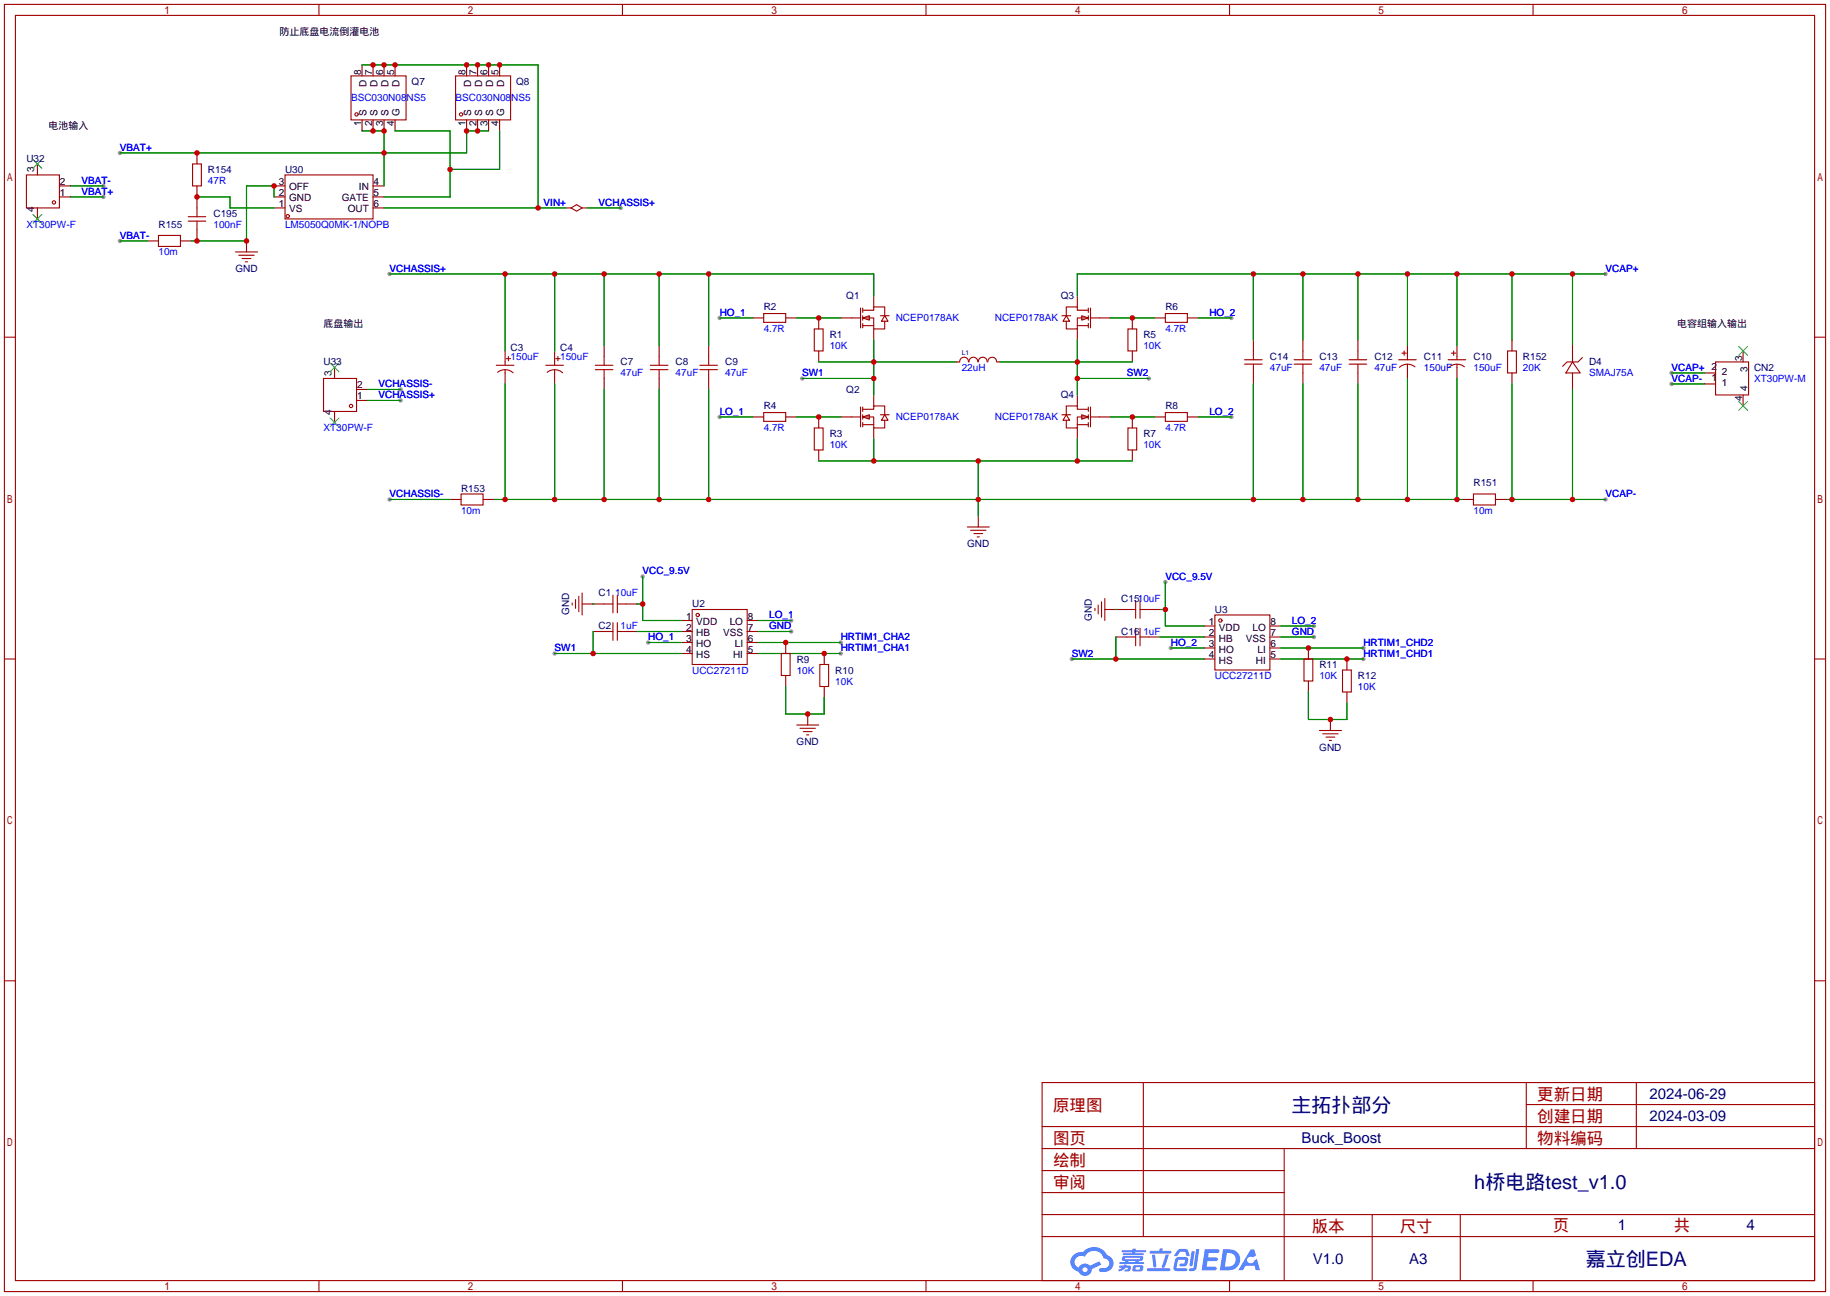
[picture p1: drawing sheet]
<svg xmlns="http://www.w3.org/2000/svg" width="422mm" height="299mm" viewBox="0 0 422 299" stroke-linecap="round" stroke-linejoin="round" font-family="sans-serif">
<g fill="#999">
<circle cx="148.3" cy="133.1" r=".51"/>
<circle cx="149.6" cy="148.3" r=".51"/>
<circle cx="182.6" cy="143.3" r=".51"/>
<circle cx="194.1" cy="148.3" r=".51"/>
<circle cx="194.1" cy="150.9" r=".51"/>
<circle cx="182.6" cy="145.8" r=".51"/>
<circle cx="269" cy="134.4" r=".51"/>
<circle cx="270.3" cy="149.6" r=".51"/>
<circle cx="303.3" cy="144.5" r=".51"/>
<circle cx="314.7" cy="149.6" r=".51"/>
<circle cx="314.7" cy="152.1" r=".51"/>
<circle cx="303.3" cy="147.1" r=".51"/>
<circle cx="166.1" cy="73.4" r=".51"/>
<circle cx="166.1" cy="96.3" r=".51"/>
<circle cx="284.2" cy="73.4" r=".51"/>
<circle cx="284.2" cy="96.3" r=".51"/>
<circle cx="370.6" cy="63.2" r=".51"/>
<circle cx="185.2" cy="87.4" r=".51"/>
<circle cx="265.2" cy="87.4" r=".51"/>
<circle cx="128" cy="150.9" r=".51"/>
<circle cx="247.4" cy="152.1" r=".51"/>
<circle cx="370.6" cy="115.3" r=".51"/>
<circle cx="27.7" cy="35.3" r=".51"/>
<circle cx="27.7" cy="55.6" r=".51"/>
<circle cx="23.9" cy="42.9" r=".51"/>
<circle cx="23.9" cy="45.5" r=".51"/>
<circle cx="143.3" cy="48" r=".51"/>
<circle cx="89.9" cy="63.2" r=".51"/>
<circle cx="89.9" cy="115.3" r=".51"/>
<circle cx="92.5" cy="92.5" r=".51"/>
<circle cx="92.5" cy="89.9" r=".51"/>
<circle cx="385.8" cy="86.1" r=".51"/>
<circle cx="385.8" cy="88.6" r=".51"/>
</g>
<g fill="none" stroke="#a10000" stroke-width=".25">
<path d="M1 1h420.4v297.2h-420.4zM3.6 3.6h415.2v292.1h-415.2zM73.6 1v2.6M143.7 1v2.6M213.7 1v2.6M283.8 1v2.6M353.9 1v2.6M1 77.9h2.6M418.8 77.9h2.6M1 152.1h2.6M418.8 152.1h2.6M1 226.4h2.6"/>
<path d="M418.8 226.4h2.6M240.5 249.9h178.3v45.8h-178.3zM263.9 249.9v35.6M352.3 249.9v15.3M352.3 255h66.5M377.7 249.9v15.3M240.5 270.3h55.9M240.5 265.2h178.3M240.5 275.3h55.9M240.5 260.1h178.3M296.4 265.2v30.5M73.6 295.7v2.5"/>
<path d="M143.7 295.7v2.5M213.7 295.7v2.5M240.5 285.5h178.3M240.5 280.4h178.3M283.8 295.7v2.5M316.7 280.4v15.3M337.1 280.4v15.3M353.9 295.7v2.5"/>
</g>
<g fill="#5487ff">
<path d="M278.1 288.4h2.7a.48 .48 0 0 1 .7 .4 .48 .48 0 0 1-.7 .5h-1.8l-.2 1h1.9a.43 .43 0 0 1 .4 .5 .43 .43 0 0 1-.5 .4h-1.9l-.2 1.2h1.7a.45 .45 0 0 1 .6 .2 .45 .45 0 0 1-.2 .6l-3.2 .1z"/>
<path d="M288.7 288.5h.8l.4 1.4-.7 .4a.84 .84 0 0 0-1.2 .2 .84 .84 0 0 0 .3 1.2 .84 .84 0 0 0 1.1-.4l.1-.3 .6-.3 .7 2.5h-.9l-.3-1h-2.1l-.6 1h-1.1z"/>
<path d="M275.1 288.9h.7l-.5 3.2a.36 .36 0 0 1-.4 .3 .36 .36 0 0 1-.3-.4z"/>
<path d="M276.1 288.4h.7l-.6 4.3a1.13 1.13 0 0 1-1.8 .6l.2-.4 .7-.1 .2-.2z"/>
<path d="M271.8 288.7l.6-.3 1-.1a.77 .77 0 0 1 .9 .6l.3 .9-.2 .2h-.5l-.3-.9-.2-.1h-1l-.7 1h-.6z"/>
<path d="M271.4 290.5l.5-.3h1.7a.81 .81 0 0 1 .7 .5 .81 .81 0 0 1-.2 .9 .81 .81 0 0 1-.9 .8h-.7a.32 .32 0 0 1-.3-.4 .32 .32 0 0 1 .4-.3h.7l.3-.9-1.7 .1-.3 1.9h2.2a.32 .32 0 0 1 .3 .4 .32 .32 0 0 1-.4 .3h-2.3l-.4-.4-.1-.5z"/>
<path d="M264.8 292.8h5a.33 .33 0 0 1 .4 .4 .33 .33 0 0 1-.4 .3h-4.9l-.1-.2z"/>
<path d="M269.1 289.6h.7l-.6 2.1a.98 .98 0 0 1-.8 1l-.3-.3z"/>
<path d="M265.9 289.7h.7l.3 2.6a.34 .34 0 0 1-.3 .3 .34 .34 0 0 1-.4-.2z"/>
<path d="M265.4 288.8h2.2l.2-.6h.6l-.1 .6h1.8a.32 .32 0 0 1 .3 .3 .32 .32 0 0 1-.4 .3h-4.5l-.1-.1z"/>
<path d="M258.4 292.2h.9l.1-.2h.7l-.1 .2h.9l.1 .2-.1 .9-1.3 .2v-.4h.6l.1-.4a.68 .68 0 0 0-.9 .4l-1.1 .5-.2-.5 1-.4h-.8z"/>
<path d="M259 288.6h2.4l.1-.3h.7l-.1 .3h2.2l.3 .3-.3 .2h-2.2l-.1 .3h1.8l.2 .2-.2 .2h-4.5l-.1-.4h2l.1-.3h-2.3l-.1-.1z"/>
<path d="M282.3 288.4l-.7 4.9h1.6a2.5 2.5 0 0 0 3.1-2.5 2.5 2.5 0 0 0-3.1-2.4zM283.2 289.3a1.65 1.65 0 0 1 2 1.7 1.65 1.65 0 0 1-2.2 1.4h-.3z"/>
<path d="M259.1 290.2l-.1 .7 .6 .2 .1 .3h-1.3l.1 .4h5.4l.2-.2-.2-.2h-1.2l.2-.3a.7 .7 0 0 0 .8-.2 .7 .7 0 0 0 0-.9h-4.1zM259.7 290.4l3.5 .1-.2 .3h-3.2zM260.4 291.1h1.7l-.2 .3h-1.4z"/>
<path d="M261.6 292.3a1.05 1.05 0 0 0-.1 1.2 2.91 2.91 0 0 0 2.2-.2 .98 .98 0 0 0 0-1.1l-1.6-.1zM262.2 292.6h.8l.1 .3-.2 .2h-.8z"/>
<path d="M247.8 289.7a2.23 2.23 0 0 0-.6 2.3 2.23 2.23 0 0 0 1.8 1.6 1.58 1.58 0 0 0 1.7 1 1.58 1.58 0 0 0 1.3-1.6l2.2-1-.5-.8-2.1 1a1.65 1.65 0 0 0-2.6 .5 1.47 1.47 0 0 1-.8-2.1 1.47 1.47 0 0 1 2.2-.4 2.3 2.3 0 0 1 2.3-1.4 2.3 2.3 0 0 1 2.1 1.8 1.12 1.12 0 0 1 1.3 1 1.12 1.12 0 0 1-1.2 1.2h-.7a.45 .45 0 0 0-.5 .3 .45 .45 0 0 0 .4 .6 2.21 2.21 0 0 0 2.2-.6 2.21 2.21 0 0 0 .5-2.3 2.13 2.13 0 0 0-1.3-1 3.3 3.3 0 0 0-5.5-.7l-1.2 .1zM249.9 293.2a.57 .57 0 0 1 1.1 0 .57 .57 0 0 1-1.1 0z"/>
</g>
<g fill="none" stroke="#a10000" stroke-width=".25">
<path d="M81 17.5h12.7v10.2h-12.7zM105.2 17.5h12.7v10.2h-12.7zM44.4 37.8h2.1v5.1h-2.1zM6.1 40.4h7.6v7.6h-7.6zM36.6 54.4h5.1v2.5h-5.1zM43.4 51.1h4.1M43.4 50h4.1M45.5 48v2M45.5 51.1v2M54.4 58.2h5M55.1 58.9h3.6M55.9 59.7h2"/>
<path d="M65.8 40.4h20.3v10.1h-20.3zM131.8 48l1.3-.8 1.3 .8-1.3 .8zM56.6 60.5h.5M176.3 72.4h5.1v2h-5.1zM188 75.9h2v5.1h-2zM196.6 73.4h2M198.6 71.1v4.6M199.1 73.4l1.6-.5v1zM199.1 71.6h2.6v-.7h2.5v2M199.1 73.4h2.6v2.5h2.5v-1.7M199.1 75.2h2.6M199.1 71.1v1"/>
<path d="M199.1 72.9v1M199.1 74.7v1M203.2 72.9h2M204.2 72.9l.8 1.3h-1.5zM245.1 72.9h2M246.1 72.9l.8 1.3h-1.5zM248.7 75.2h2.5M249.7 72.9l1.5 .5-1.5 .5zM251.2 71.6h-2.5v-.7h-2.6v2M251.2 73.4h-2.5v2.5h-2.6v-1.7M251.2 71.1v1M251.2 72.9v1"/>
<path d="M251.2 74.7v1M251.7 73.4h2M251.7 71.1v4.6M260.3 75.9h2.1v5.1h-2.1zM269 72.4h5.1v2h-5.1zM74.7 87.4h7.6v7.6h-7.6zM114.6 84.3h4M114.9 86a2.74 2.74 0 0 1 3.5 .1M116.6 83.6v.7M116.6 85.3v.8M116.8 82.8h1.1M117.3 82.3v1"/>
<path d="M126 84.3h4M126.3 86a2.74 2.74 0 0 1 3.6 .1M128 83.6v.7M128 85.3v.8M128.3 82.8h1M128.8 82.3v1M137.4 84.3h4.1M137.4 85.3h4.1M139.4 82.3v2M139.4 85.3v2.1M150.1 84.3h4.1M150.1 85.3h4.1"/>
<path d="M152.1 82.3v2M152.1 85.3v2.1M161.5 84.3h4.1M161.5 85.3h4.1M163.6 82.3v2M163.6 85.3v2.1M176.3 95.2h5.1v2.1h-5.1zM188 98.8h2v5.1h-2zM196.6 96.3h2M198.6 94v4.6M199.1 96.3l1.6-.5v1zM199.1 94.5h2.6v-.8h2.5v2.1"/>
<path d="M199.1 96.3h2.6v2.5h2.5v-1.8M199.1 94v1M199.1 95.8v1M199.1 97.5v1.1M199.1 98h2.6M203.2 95.8h2M204.2 95.8l.8 1.2h-1.5zM221.5 83.6a1.01 1.01 0 0 1 1-1.1 1.01 1.01 0 0 1 1 1.1M223.7 83.6a1.01 1.01 0 0 1 1-1.1 1.01 1.01 0 0 1 1 1.1M225.8 83.6a1.01 1.01 0 0 1 1-1.1 1.01 1.01 0 0 1 1 1.1M228 83.6a1.01 1.01 0 0 1 1-1.1 1.01 1.01 0 0 1 1 1.1M245.1 95.8h2"/>
<path d="M246.1 95.8l.8 1.2h-1.5zM248.7 98h2.5M249.7 95.8l1.5 .5-1.5 .5zM251.2 94.5h-2.5v-.8h-2.6v2.1M251.2 96.3h-2.5v2.5h-2.6v-1.8M251.2 94v1M251.2 95.8v1M251.2 97.5v1.1M251.7 96.3h2M251.7 94v4.6M260.3 98.8h2.1v5.1h-2.1zM269 95.2h5.1v2.1h-5.1z"/>
<path d="M287.3 83.1h4M287.3 84.1h4M289.3 81v2.1M289.3 84.1v2M298.7 83.1h4.1M298.7 84.1h4.1M300.7 81v2.1M300.7 84.1v2M311.4 83.1h4.1M311.4 84.1h4.1M313.4 81v2.1M313.4 84.1v2"/>
<path d="M322.8 83.1h4.1M323.6 81.5h1M324.1 81v1M324.9 82.3v.8M324.9 84.1v.7M326.6 84.7a2.74 2.74 0 0 0-3.6 .1M334.3 83.1h4M335 81.5h1M335.5 81v1M336.3 82.3v.8M336.3 84.1v.7M338 84.7a2.74 2.74 0 0 0-3.6 .1"/>
<path d="M348 81h2v5.1h-2zM363 83.6l1.7 2.5h-3.3zM365.3 82.6l-1.1 1h-2.5l-1 1M396 83.6h7.6v7.6h-7.6zM106.4 114h5.1v2.6h-5.1zM340.1 114h5.1v2.6h-5.1zM132.1 139.2v.5M132.8 138.4v2.1M133.6 137.7v3.5M134.4 136.9v5.1M139.4 139.4h2.1M141.5 137.4v4.1"/>
<path d="M142.5 139.4h2M142.5 137.4v4.1M223.3 121.7h5M224 122.4h3.6M224.8 123.2h2M225.6 124h.5M253.5 139.7v2M254.3 138.9v3.6M255 138.2v5.1M262.1 138.7v4M263.1 138.7v4M139.4 145.8h2.1"/>
<path d="M141.5 143.8v4M142.5 143.8v4M142.5 145.8h2M159.8 140.7h12.7v12.7h-12.7zM180.3 150.9h2.1v5.1h-2.1zM189.2 153.4h2.1v5.1h-2.1zM252.7 140.5v.5M260.1 140.7h2M260.1 147.1h2M262.1 145v4.1M263.1 140.7h2.1M263.1 145v4.1"/>
<path d="M263.1 147.1h2.1M280.4 142h12.7v12.7h-12.7zM301 152.1h2v5.1h-2zM309.9 154.7h2v5.1h-2zM183.9 167.4h5.1M184.7 168.1h3.5M185.4 168.9h2.1M186.2 169.7h.5M304.5 168.7h5.1M305.3 169.4h3.6M306.1 170.2h2M306.8 170.9h.5"/>
<circle cx="82.3" cy="26.4" r=".38"/>
<circle cx="106.4" cy="26.4" r=".38"/>
<circle cx="12.4" cy="46.7" r=".38"/>
<circle cx="66.4" cy="49.9" r=".38"/>
<circle cx="81" cy="93.7" r=".38"/>
<circle cx="161" cy="142" r=".38"/>
<circle cx="281.7" cy="143.3" r=".38"/>
</g>
<g fill="none" stroke="#870000" stroke-width=".25">
<path d="M83.6 15v2.5M86.1 15v2.5M88.6 15v2.5M91.2 15v2.5M107.7 15v2.5M110.2 15v2.5M112.8 15v2.5M115.3 15v2.5M8.6 37.8v2.6M45.5 35.3v2.5M83.6 27.7v2.5M86.1 27.7v2.5"/>
<path d="M88.6 27.7v2.5M91.2 27.7v2.5M107.7 27.7v2.5M110.2 27.7v2.5M112.8 27.7v2.5M115.3 27.7v2.5M8.6 48v2.5M13.7 45.5h2.6M13.7 42.9h2.6M34 55.6h2.6M41.7 55.6h2.5M45.5 42.9v5.1"/>
<path d="M45.5 53.1v2.5M56.9 55.6v2.6M63.2 48h2.6M63.2 45.5h2.6M63.2 42.9h2.6M86.1 48h2.5M86.1 45.5h2.5M86.1 42.9h2.5M130.6 48h1.2M134.4 48h1.2M139.4 79.8v2.5M152.1 79.8v2.5"/>
<path d="M163.6 79.8v2.5M173.7 73.4h2.6M181.4 73.4h2.5M189 73.4v2.5M194.1 73.4h2.5M201.7 68.3v2.6M201.7 75.9v2.6M248.7 68.3v2.6M248.7 75.9v2.6M253.7 73.4h2.6M261.4 73.4v2.5M266.4 73.4h2.6"/>
<path d="M274.1 73.4h2.5M289.3 78.5v2.5M300.7 78.5v2.5M313.4 78.5v2.5M324.9 79.8v2.5M336.3 79.8v2.5M349 78.5v2.5M363 79.8v3.8M77.2 84.8v2.6M77.2 95v2.5M82.3 92.5h2.5M82.3 89.9h2.5"/>
<path d="M116.6 81v2.6M116.6 86.1v2.5M128 81v2.6M128 86.1v2.5M139.4 87.4v2.5M152.1 87.4v2.5M163.6 87.4v2.5M173.7 96.3h2.6M181.4 96.3h2.5M189 81v2.6M189 96.3v2.5M194.1 96.3h2.5"/>
<path d="M201.7 91.2v2.5M201.7 98.8v2.5M220.7 83.6h.8M230.1 83.6h.8M248.7 91.2v2.5M248.7 98.8v2.5M253.7 96.3h2.6M261.4 81v2.6M261.4 96.3v2.5M266.4 96.3h2.6M274.1 96.3h2.5M289.3 86.1v2.5"/>
<path d="M300.7 86.1v2.5M313.4 86.1v2.5M324.9 84.8v2.6M336.3 84.8v2.6M349 86.1v2.5M363 86.1v3.8M393.4 88.6h2.6M393.4 86.1h2.6M402.3 81v2.6M402.3 91.2v2.5M103.9 115.3h2.5M111.5 115.3h2.5"/>
<path d="M189 103.9v2.5M225.8 119.1v2.6M261.4 103.9v2.5M337.6 115.3h2.5M345.2 115.3h2.5M134.4 139.4h5M144.5 139.4h2.6M136.9 145.8h2.5M144.5 145.8h2.6M157.2 143.3h2.6M157.2 145.8h2.6M157.2 148.3h2.6"/>
<path d="M157.2 150.9h2.6M172.5 143.3h2.5M172.5 145.8h2.5M172.5 148.3h2.5M172.5 150.9h2.5M181.4 148.3v2.6M181.4 156v2.5M190.2 150.9v2.5M190.2 158.5v2.5M255 140.7h5.1M257.6 147.1h2.5M265.2 147.1h2.5"/>
<path d="M265.2 140.7h2.5M277.9 144.5h2.5M277.9 147.1h2.5M277.9 149.6h2.5M277.9 152.1h2.5M293.1 144.5h2.6M293.1 147.1h2.6M293.1 149.6h2.6M293.1 152.1h2.6M302 149.6v2.5M302 157.2v2.6M310.9 152.1v2.6"/>
<path d="M310.9 159.8v2.5M186.4 164.8v2.6M307.1 166.1v2.6"/>
</g>
<g fill="none" stroke="#008700" stroke-width=".25">
<path d="M83.6 15h40.6v33M83.6 30.2h5v12.7M91.2 30.2h12.7v15.3h-15.3M112.8 30.2h-5.1v5.1h-80M115.3 30.2v8.9h-11.4M16.3 45.5h7.6M16.3 42.9h7.6M27.7 55.6h6.3M45.5 45.5h7.6v2.5h10.1M63.2 45.5v-2.6h-6.3v12.7h-12.7M88.6 48h42M135.6 48h7.7"/>
<path d="M89.9 63.2h111.8v5.1M116.6 63.2v17.8M128 63.2v17.8M139.4 63.2v16.6M152.1 63.2v16.6M163.6 63.2v16.6M166.1 73.4h7.6M183.9 73.4h10.2M201.7 78.5v12.7M248.7 78.5v12.7M256.3 73.4h10.1M276.6 73.4h7.6"/>
<path d="M289.3 63.2v15.3M300.7 63.2v15.3M313.4 63.2v15.3M324.9 63.2v16.6M336.3 63.2v16.6M349 63.2v15.3M363 63.2v16.6M370.6 63.2h-121.9v5.1M84.8 92.5h7.7M84.8 89.9h7.7M116.6 88.6v26.7M128 88.6v26.7"/>
<path d="M139.4 89.9v25.4M152.1 89.9v25.4M163.6 89.9v25.4M166.1 96.3h7.6M183.9 96.3h10.2M185.2 87.4h16.5M189 83.6h31.7M230.9 83.6h30.5M248.7 87.4h16.5M256.3 96.3h10.1M276.6 96.3h7.6M289.3 88.6v26.7"/>
<path d="M300.7 88.6v26.7M313.4 88.6v26.7M324.9 87.4v27.9M336.3 87.4v27.9M349 88.6v26.7M363 89.9v25.4M385.8 86.1h7.6M385.8 88.6h7.6M89.9 115.3h14M114 115.3h223.6M189 106.4h72.4M201.7 101.3v5.1"/>
<path d="M225.8 106.4v12.7M248.7 101.3v5.1M347.7 115.3h22.9M136.9 139.4h.1M147.1 139.4h1.2M148.3 133.1v10.2h8.9M269 134.4v10.1h8.9M128 150.9h29.2M136.9 145.8v5.1M147.1 145.8h10.1M149.6 148.3h7.6M175 143.3h7.6"/>
<path d="M175 145.8h7.6M175 148.3h19.1M175 150.9h19.1M181.4 158.5v6.3h8.8v-3.8M247.4 152.1h30.5M257.6 140.7h.1M257.6 147.1v5M267.7 140.7h1.3M267.7 147.1h10.2M270.3 149.6h7.6M295.7 144.5h7.6M295.7 147.1h7.6"/>
<path d="M295.7 149.6h19M295.7 152.1h19M302 159.8v6.3h8.9v-3.8"/>
</g>
<path d="M7.6 36.8l2.1 2.1M9.7 36.8l-2.1 2.1M7.6 49.5l2.1 2.1M9.7 49.5l-2.1 2.1M76.2 83.8l2 2.1M76.2 96.5l2 2.1M78.2 83.8l-2 2.1M78.2 96.5l-2 2.1M401.3 80l2.1 2M401.3 92.7l2.1 2M403.4 80l-2.1 2M403.4 92.7l-2.1 2" fill="none" stroke="#3c3" stroke-width=".25"/>
<g fill="#c00">
<circle cx="148.3" cy="139.4" r=".63"/>
<circle cx="189" cy="73.4" r=".63"/>
<circle cx="189" cy="96.3" r=".63"/>
<circle cx="261.4" cy="73.4" r=".63"/>
<circle cx="261.4" cy="96.3" r=".63"/>
<circle cx="181.4" cy="148.3" r=".63"/>
<circle cx="190.2" cy="150.9" r=".63"/>
<circle cx="186.4" cy="164.8" r=".63"/>
<circle cx="269" cy="140.7" r=".63"/>
<circle cx="302" cy="149.6" r=".63"/>
<circle cx="310.9" cy="152.1" r=".63"/>
<circle cx="307.1" cy="166.1" r=".63"/>
<circle cx="349" cy="63.2" r=".63"/>
<circle cx="336.3" cy="63.2" r=".63"/>
<circle cx="363" cy="63.2" r=".63"/>
<circle cx="289.3" cy="63.2" r=".63"/>
<circle cx="300.7" cy="63.2" r=".63"/>
<circle cx="313.4" cy="63.2" r=".63"/>
<circle cx="324.9" cy="63.2" r=".63"/>
<circle cx="201.7" cy="87.4" r=".63"/>
<circle cx="201.7" cy="83.6" r=".63"/>
<circle cx="248.7" cy="87.4" r=".63"/>
<circle cx="248.7" cy="83.6" r=".63"/>
<circle cx="136.9" cy="150.9" r=".63"/>
<circle cx="257.6" cy="152.1" r=".63"/>
<circle cx="363" cy="115.3" r=".63"/>
<circle cx="349" cy="115.3" r=".63"/>
<circle cx="88.6" cy="35.3" r=".63"/>
<circle cx="88.6" cy="30.2" r=".63"/>
<circle cx="86.1" cy="30.2" r=".63"/>
<circle cx="107.7" cy="30.2" r=".63"/>
<circle cx="110.2" cy="30.2" r=".63"/>
<circle cx="45.5" cy="35.3" r=".63"/>
<circle cx="103.9" cy="39.1" r=".63"/>
<circle cx="45.5" cy="45.5" r=".63"/>
<circle cx="63.2" cy="42.9" r=".63"/>
<circle cx="45.5" cy="55.6" r=".63"/>
<circle cx="56.9" cy="55.6" r=".63"/>
<circle cx="124.2" cy="48" r=".63"/>
<circle cx="112.8" cy="15" r=".63"/>
<circle cx="115.3" cy="15" r=".63"/>
<circle cx="110.2" cy="15" r=".63"/>
<circle cx="91.2" cy="15" r=".63"/>
<circle cx="88.6" cy="15" r=".63"/>
<circle cx="86.1" cy="15" r=".63"/>
<circle cx="107.7" cy="15" r=".63"/>
<circle cx="225.8" cy="106.4" r=".63"/>
<circle cx="225.8" cy="115.3" r=".63"/>
<circle cx="163.6" cy="115.3" r=".63"/>
<circle cx="152.1" cy="115.3" r=".63"/>
<circle cx="139.4" cy="115.3" r=".63"/>
<circle cx="128" cy="115.3" r=".63"/>
<circle cx="289.3" cy="115.3" r=".63"/>
<circle cx="300.7" cy="115.3" r=".63"/>
<circle cx="313.4" cy="115.3" r=".63"/>
<circle cx="324.9" cy="115.3" r=".63"/>
<circle cx="336.3" cy="115.3" r=".63"/>
<circle cx="201.7" cy="106.4" r=".63"/>
<circle cx="248.7" cy="106.4" r=".63"/>
<circle cx="116.6" cy="115.3" r=".63"/>
<circle cx="116.6" cy="63.2" r=".63"/>
<circle cx="163.6" cy="63.2" r=".63"/>
<circle cx="152.1" cy="63.2" r=".63"/>
<circle cx="139.4" cy="63.2" r=".63"/>
<circle cx="128" cy="63.2" r=".63"/>
</g>
<g font-size="4.6" fill="#000080">
<text x="298.1" y="256.6">主拓扑部分</text>
<text x="340.3" y="274.4">h桥电路test_v1.0</text>
<text x="366" y="292.2">嘉立创EDA</text>
</g>
<g font-size="3.8" fill="#a00000">
<text x="243.1" y="256.5">原理图</text>
<text x="354.8" y="254">更新日期</text>
<text x="354.8" y="259.1">创建日期</text>
<text x="243.1" y="269.2">绘制</text>
<text x="243.1" y="264.2">图页</text>
<text x="354.8" y="264.2">物料编码</text>
<text x="243.1" y="274.3">审阅</text>
<text x="302.8" y="284.5">版本</text>
<text x="323.1" y="284.5">尺寸</text>
<text x="358.4" y="284.2">页</text>
<text x="386.3" y="284.2">共</text>
</g>
<g font-size="3.5" fill="#000080">
<text x="380.7" y="253.7">2024-06-29</text>
<text x="300.4" y="263.8">Buck_Boost</text>
<text x="380.7" y="258.8">2024-03-09</text>
<text x="373.4" y="283.9">1</text>
<text x="403.2" y="283.9">4</text>
<text x="303" y="291.8">V1.0</text>
<text x="325.3" y="291.8">A3</text>
</g>
<g font-size="2.3">
<text x="64.5" y="8.2">防止底盘电流倒灌电池</text>
<text x="83.3" y="17.4" transform="rotate(-90 83.3 17.4)">8</text>
<text x="85.9" y="17.4" transform="rotate(-90 85.9 17.4)">7</text>
<text x="88.4" y="17.4" transform="rotate(-90 88.4 17.4)">6</text>
<text x="91" y="17.4" transform="rotate(-90 91 17.4)">5</text>
<text x="107.5" y="17.4" transform="rotate(-90 107.5 17.4)">8</text>
<text x="110" y="17.4" transform="rotate(-90 110 17.4)">7</text>
<text x="112.5" y="17.4" transform="rotate(-90 112.5 17.4)">6</text>
<text x="115.1" y="17.4" transform="rotate(-90 115.1 17.4)">5</text>
<text x="84.6" y="20.1" transform="rotate(-90 84.6 20.1)">D</text>
<text x="87.1" y="20.1" transform="rotate(-90 87.1 20.1)">D</text>
<text x="89.7" y="20.1" transform="rotate(-90 89.7 20.1)">D</text>
<text x="92.2" y="20.1" transform="rotate(-90 92.2 20.1)">D</text>
<text x="108.7" y="20.1" transform="rotate(-90 108.7 20.1)">D</text>
<text x="111.3" y="20.1" transform="rotate(-90 111.3 20.1)">D</text>
<text x="113.8" y="20.1" transform="rotate(-90 113.8 20.1)">D</text>
<text x="116.4" y="20.1" transform="rotate(-90 116.4 20.1)">D</text>
<text x="11.2" y="29.8">电池输入</text>
<text x="83.3" y="29.1" transform="rotate(-90 83.3 29.1)">1</text>
<text x="84.6" y="26.7" transform="rotate(-90 84.6 26.7)">S</text>
<text x="85.9" y="29.1" transform="rotate(-90 85.9 29.1)">2</text>
<text x="87.1" y="26.7" transform="rotate(-90 87.1 26.7)">S</text>
<text x="88.4" y="29.1" transform="rotate(-90 88.4 29.1)">3</text>
<text x="89.7" y="26.7" transform="rotate(-90 89.7 26.7)">S</text>
<text x="91" y="29.1" transform="rotate(-90 91 29.1)">4</text>
<text x="92.2" y="26.7" transform="rotate(-90 92.2 26.7)">G</text>
<text x="107.5" y="29.1" transform="rotate(-90 107.5 29.1)">1</text>
<text x="108.7" y="26.7" transform="rotate(-90 108.7 26.7)">S</text>
<text x="110" y="29.1" transform="rotate(-90 110 29.1)">2</text>
<text x="111.3" y="26.7" transform="rotate(-90 111.3 26.7)">S</text>
<text x="112.5" y="29.1" transform="rotate(-90 112.5 29.1)">3</text>
<text x="113.8" y="26.7" transform="rotate(-90 113.8 26.7)">S</text>
<text x="115.1" y="29.1" transform="rotate(-90 115.1 29.1)">4</text>
<text x="116.4" y="26.7" transform="rotate(-90 116.4 26.7)">G</text>
<text x="7.9" y="39.8" transform="rotate(-90 7.9 39.8)">3</text>
<text x="13.8" y="45.2">1</text>
<text x="13.8" y="42.7">2</text>
<text x="64.4" y="47.8">1</text>
<text x="64.4" y="45.2">2</text>
<text x="64.4" y="42.7">3</text>
<text x="66.7" y="46.5">GND</text>
<text x="66.7" y="44">OFF</text>
<text x="78.9" y="46.5">GATE</text>
<text x="82.9" y="44">IN</text>
<text x="86.2" y="42.7">4</text>
<text x="86.2" y="45.2">5</text>
<text x="86.2" y="47.8">6</text>
<text x="7.9" y="48.9" transform="rotate(-90 7.9 48.9)">4</text>
<text x="66.7" y="49">VS</text>
<text x="80.3" y="49">OUT</text>
<text x="74.7" y="75.5">底盘输出</text>
<text x="387.1" y="75.5">电容组输入输出</text>
<text x="402.1" y="83.4" transform="rotate(-90 402.1 83.4)">3</text>
<text x="76.5" y="86.8" transform="rotate(-90 76.5 86.8)">3</text>
<text x="82.4" y="89.7">2</text>
<text x="395.1" y="87.9">1</text>
<text x="397.4" y="89.2">1</text>
<text x="397.4" y="86.7">2</text>
<text x="403.4" y="85.8" transform="rotate(-90 403.4 85.8)">3</text>
<text x="76.5" y="95.9" transform="rotate(-90 76.5 95.9)">4</text>
<text x="82.4" y="92.2">1</text>
<text x="402.1" y="92.6" transform="rotate(-90 402.1 92.6)">4</text>
<text x="403.4" y="90.2" transform="rotate(-90 403.4 90.2)">4</text>
<text x="158.4" y="143">1</text>
<text x="172.6" y="143">8</text>
<text x="158.4" y="145.6">2</text>
<text x="158.4" y="148.1">3</text>
<text x="160.7" y="144.3">VDD</text>
<text x="160.7" y="146.8">HB</text>
<text x="160.7" y="149.4">HO</text>
<text x="166.9" y="146.8">VSS</text>
<text x="168.4" y="144.3">LO</text>
<text x="169.6" y="149.4">LI</text>
<text x="172.6" y="148.1">6</text>
<text x="172.6" y="145.6">7</text>
<text x="279" y="144.3">1</text>
<text x="279" y="146.8">2</text>
<text x="279" y="149.4">3</text>
<text x="281.4" y="145.6">VDD</text>
<text x="281.4" y="148.1">HB</text>
<text x="287.6" y="148.1">VSS</text>
<text x="289.1" y="145.6">LO</text>
<text x="293.2" y="149.4">6</text>
<text x="293.2" y="146.8">7</text>
<text x="293.2" y="144.3">8</text>
<text x="158.4" y="150.6">4</text>
<text x="160.7" y="151.9">HS</text>
<text x="169.2" y="151.9">HI</text>
<text x="172.6" y="150.6">5</text>
<text x="279" y="151.9">4</text>
<text x="281.4" y="150.6">HO</text>
<text x="281.4" y="153.2">HS</text>
<text x="289.9" y="153.2">HI</text>
<text x="290.3" y="150.6">LI</text>
<text x="293.2" y="151.9">5</text>
</g>
<g font-size="2.3" fill="#00f">
<text x="81" y="23.4">BSC030N08NS5</text>
<text x="105.2" y="23.4">BSC030N08NS5</text>
<text x="27.7" y="34.8">VBAT+</text>
<text x="18.8" y="42.5">VBAT-</text>
<text x="18.8" y="45">VBAT+</text>
<text x="48" y="42.5">47R</text>
<text x="125.5" y="47.5">VIN+</text>
<text x="138.2" y="47.5">VCHASSIS+</text>
<text x="6.1" y="52.6">XT30PW-F</text>
<text x="49.3" y="52.6">100nF</text>
<text x="65.8" y="52.6">LM5050Q0MK-1/NOPB</text>
<text x="27.7" y="55.2">VBAT-</text>
<text x="36.6" y="59">10m</text>
<text x="89.9" y="62.8">VCHASSIS+</text>
<text x="370.6" y="62.8">VCAP+</text>
<text x="166.1" y="72.9">HO_1</text>
<text x="176.3" y="76.8">4.7R</text>
<text x="206.8" y="74.2">NCEP0178AK</text>
<text x="229.6" y="74.2">NCEP0178AK</text>
<text x="269" y="76.8">4.7R</text>
<text x="279.1" y="72.9">HO_2</text>
<text x="117.9" y="83.1">150uF</text>
<text x="129.3" y="83.1">150uF</text>
<text x="191.5" y="80.6">10K</text>
<text x="263.9" y="80.6">10K</text>
<text x="87.4" y="89.5">VCHASSIS-</text>
<text x="143.3" y="86.9">47uF</text>
<text x="156" y="86.9">47uF</text>
<text x="167.4" y="86.9">47uF</text>
<text x="185.2" y="86.9">SW1</text>
<text x="222" y="85.6">22uH</text>
<text x="260.1" y="86.9">SW2</text>
<text x="293.1" y="85.6">47uF</text>
<text x="304.5" y="85.6">47uF</text>
<text x="317.2" y="85.6">47uF</text>
<text x="328.7" y="85.6">150uF</text>
<text x="340.1" y="85.6">150uF</text>
<text x="351.5" y="85.6">20K</text>
<text x="366.8" y="86.9">SMAJ75A</text>
<text x="385.8" y="85.6">VCAP+ 2</text>
<text x="385.8" y="88.2">VCAP-</text>
<text x="404.9" y="88.2">XT30PW-M</text>
<text x="87.4" y="92">VCHASSIS+</text>
<text x="166.1" y="95.8">LO_1</text>
<text x="279.1" y="95.8">LO_2</text>
<text x="74.7" y="99.6">XT30PW-F</text>
<text x="176.3" y="99.6">4.7R</text>
<text x="206.8" y="97.1">NCEP0178AK</text>
<text x="229.6" y="97.1">NCEP0178AK</text>
<text x="269" y="99.6">4.7R</text>
<text x="191.5" y="103.4">10K</text>
<text x="263.9" y="103.4">10K</text>
<text x="89.9" y="114.9">VCHASSIS-</text>
<text x="106.4" y="118.7">10m</text>
<text x="340.1" y="118.7">10m</text>
<text x="370.6" y="114.9">VCAP-</text>
<text x="142" y="137.7">10uF</text>
<text x="148.3" y="132.6">VCC_9.5V</text>
<text x="269" y="133.9">VCC_9.5V</text>
<text x="177.5" y="142.8">LO_1</text>
<text x="143.3" y="145.3">1uF</text>
<text x="149.6" y="147.9">HO_1</text>
<text x="177.5" y="145.3">GND</text>
<text x="194.1" y="147.9">HRTIM1_CHA2</text>
<text x="263.9" y="146.6">1uF</text>
<text x="270.3" y="149.1">HO_2</text>
<text x="298.2" y="144.1">LO_2</text>
<text x="298.2" y="146.6">GND</text>
<text x="314.7" y="149.1">HRTIM1_CHD2</text>
<text x="128" y="150.4">SW1</text>
<text x="159.8" y="155.5">UCC27211D</text>
<text x="183.9" y="155.5">10K</text>
<text x="194.1" y="150.4">HRTIM1_CHA1</text>
<text x="247.4" y="151.7">SW2</text>
<text x="314.7" y="151.7">HRTIM1_CHD1</text>
<text x="192.8" y="158">10K</text>
<text x="280.4" y="156.8">UCC27211D</text>
<text x="304.5" y="156.8">10K</text>
<text x="313.4" y="159.3">10K</text>
</g>
<g font-size="2.3" fill="#000080">
<text x="95" y="19.6">Q7</text>
<text x="119.1" y="19.6">Q8</text>
<text x="6.1" y="37.4">U32</text>
<text x="48" y="39.9">R154</text>
<text x="65.8" y="39.9">U30</text>
<text x="36.6" y="52.6">R155</text>
<text x="49.3" y="50.1">C195</text>
<text x="54.3" y="62.8">GND</text>
<text x="176.3" y="71.7">R2</text>
<text x="195.3" y="69.1">Q1</text>
<text x="244.9" y="69.1">Q3</text>
<text x="269" y="71.7">R6</text>
<text x="117.9" y="81.1">C3</text>
<text x="129.3" y="81.1">C4</text>
<text x="191.5" y="78">R1</text>
<text x="263.9" y="78">R5</text>
<text x="293.1" y="83.1">C14</text>
<text x="304.5" y="83.1">C13</text>
<text x="317.2" y="83.1">C12</text>
<text x="328.7" y="83.1">C11</text>
<text x="340.1" y="83.1">C10</text>
<text x="351.5" y="83.1">R152</text>
<text x="74.7" y="84.4">U33</text>
<text x="143.3" y="84.4">C7</text>
<text x="156" y="84.4">C8</text>
<text x="167.4" y="84.4">C9</text>
<text x="366.8" y="84.4">D4</text>
<text x="404.9" y="85.6">CN2</text>
<text x="176.3" y="94.5">R4</text>
<text x="195.3" y="90.7">Q2</text>
<text x="244.9" y="92">Q4</text>
<text x="269" y="94.5">R8</text>
<text x="191.5" y="100.9">R3</text>
<text x="263.9" y="100.9">R7</text>
<text x="106.4" y="113.6">R153</text>
<text x="340.1" y="112.3">R151</text>
<text x="223.2" y="126.3">GND</text>
<text x="138.2" y="137.7">C1</text>
<text x="131.4" y="142" transform="rotate(-90 131.4 142)">GND</text>
<text x="159.8" y="140.3">U2</text>
<text x="252" y="143.3" transform="rotate(-90 252 143.3)">GND</text>
<text x="258.8" y="139">C1510uF</text>
<text x="280.4" y="141.5">U3</text>
<text x="138.2" y="145.3">C2</text>
<text x="258.8" y="146.6">C16</text>
<text x="183.9" y="153">R9</text>
<text x="192.8" y="155.5">R10</text>
<text x="304.5" y="154.2">R11</text>
<text x="313.4" y="156.8">R12</text>
<text x="183.9" y="172">GND</text>
<text x="304.5" y="173.3">GND</text>
</g>
<text font-size="1.6" fill="#000080" x="222" y="82">L1</text>
</svg>
